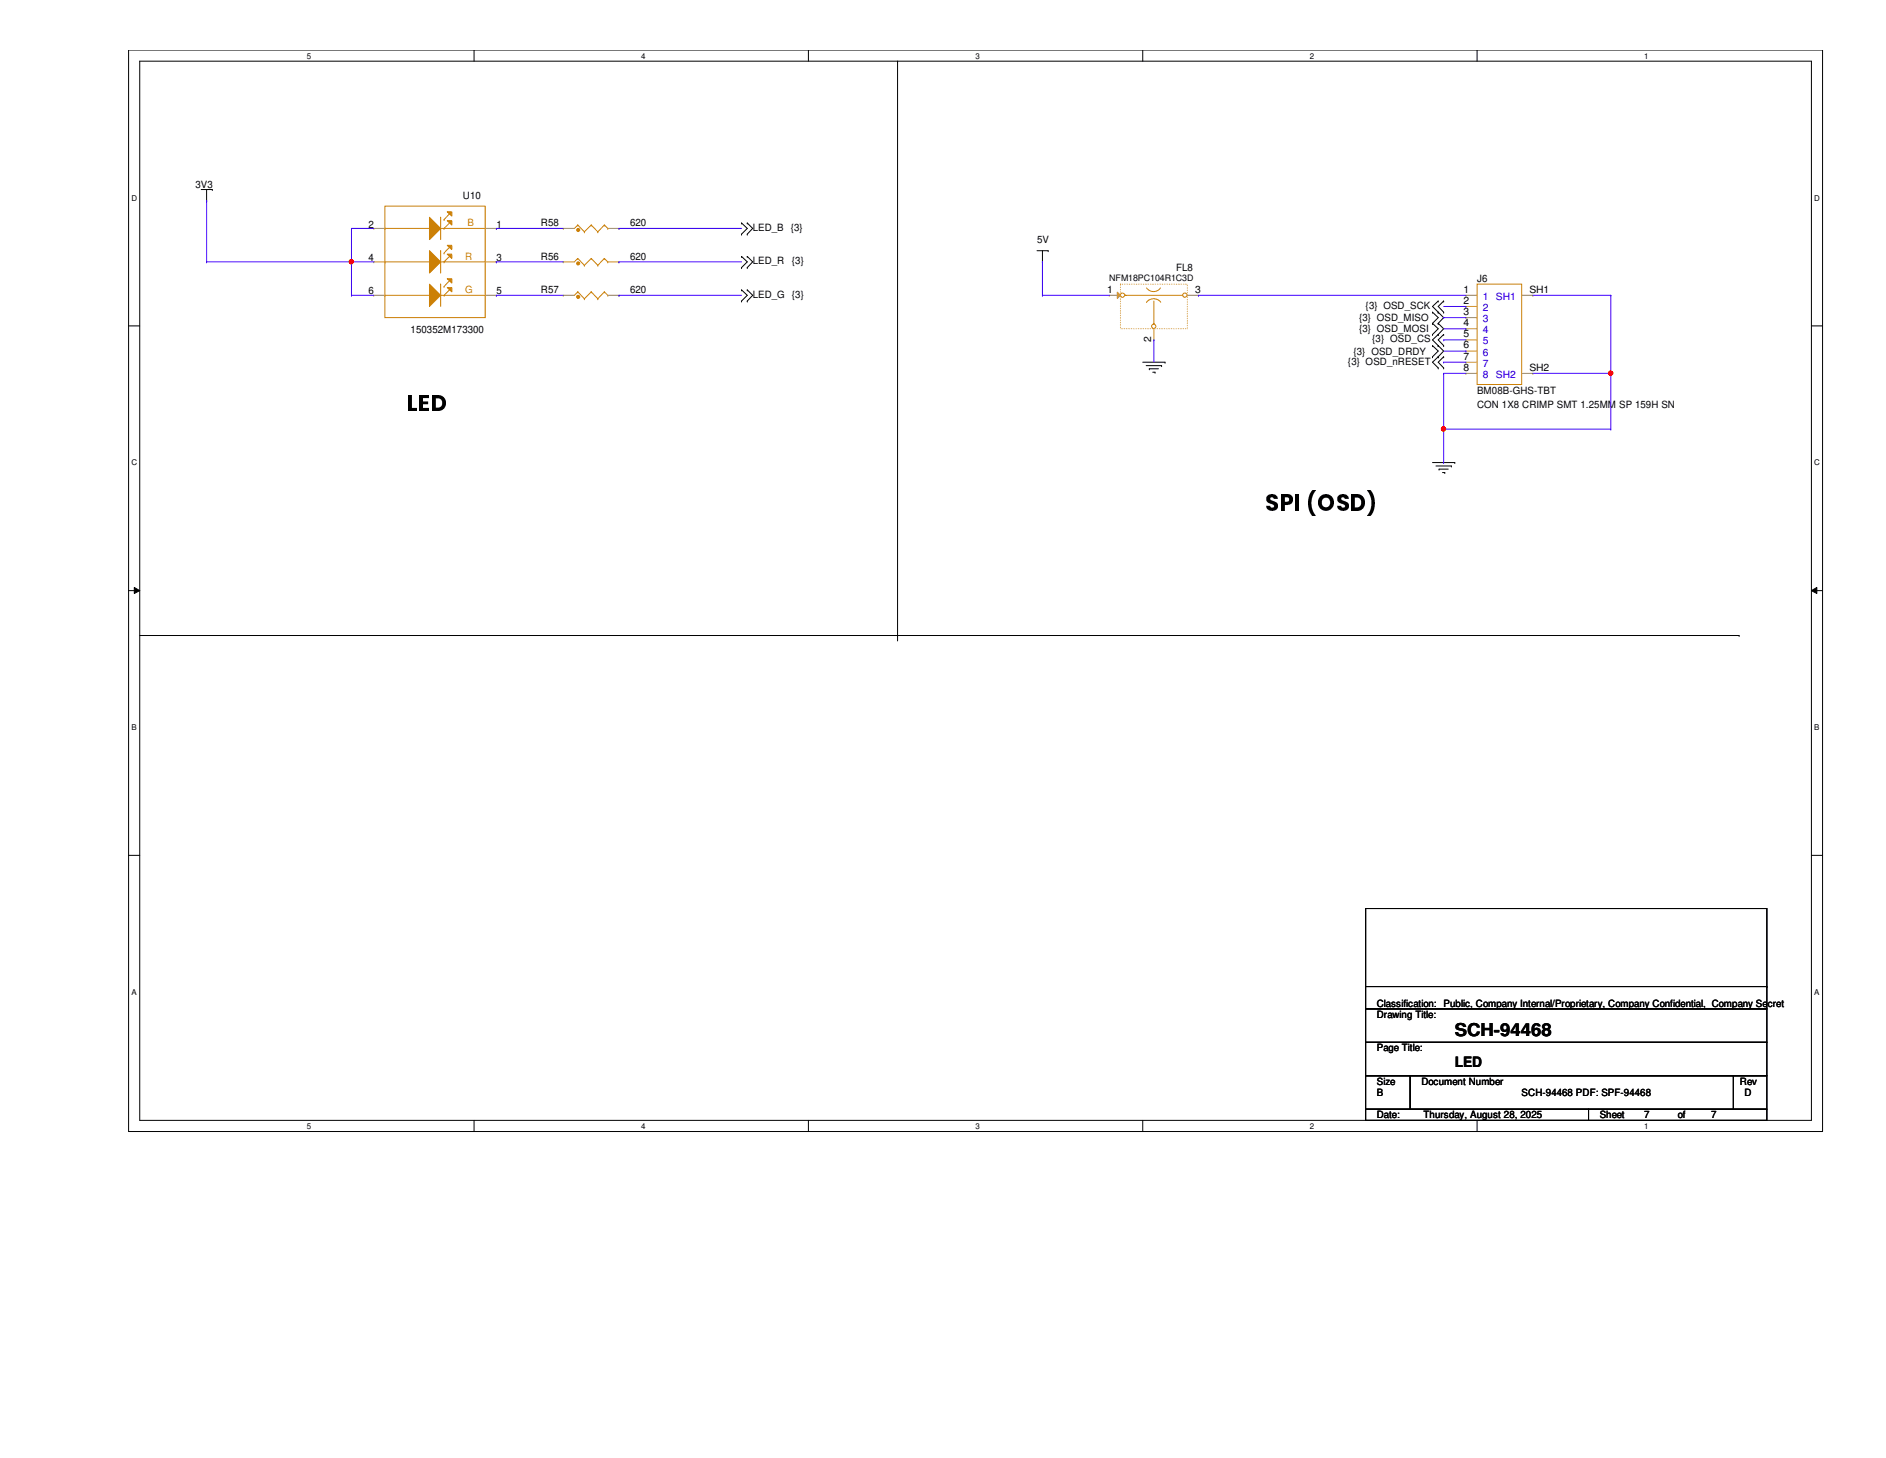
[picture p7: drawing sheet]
<svg xmlns="http://www.w3.org/2000/svg" width="279mm" height="216mm" viewBox="0 0 279 216" stroke-linecap="round" stroke-linejoin="round" font-family="sans-serif">
<path d="M19.1 7.4h250.9v160.2h-250.9zM20.7 9.1h247.7v156.8h-247.7z" fill="none" stroke="#000" stroke-width=".15"/>
<g fill="#fff">
<path d="M45.5 7.6h.6v1.3h-.6z"/>
<path d="M45.5 166.1h.6v1.3h-.6z"/>
</g>
<path d="M70.2 7.4v1.7M70.2 165.9v1.7" fill="none" stroke="#000" stroke-width=".15"/>
<g fill="#fff">
<path d="M95 7.6h.6v1.3h-.6z"/>
<path d="M95 166.1h.6v1.3h-.6z"/>
</g>
<path d="M119.8 7.4v1.7M119.8 165.9v1.7" fill="none" stroke="#000" stroke-width=".15"/>
<g fill="#fff">
<path d="M144.5 7.6h.6v1.3h-.6z"/>
<path d="M144.5 166.1h.6v1.3h-.6z"/>
</g>
<path d="M169.3 7.4v1.7M169.3 165.9v1.7" fill="none" stroke="#000" stroke-width=".15"/>
<g fill="#fff">
<path d="M194.1 7.6h.5v1.3h-.5z"/>
<path d="M194.1 166.1h.5v1.3h-.5z"/>
</g>
<path d="M218.8 7.4v1.7M218.8 165.9v1.7" fill="none" stroke="#000" stroke-width=".15"/>
<g fill="#fff">
<path d="M243.6 7.6h.6v1.3h-.6z"/>
<path d="M243.6 166.1h.6v1.3h-.6z"/>
<path d="M19.5 28.7h.8v1.3h-.8z"/>
<path d="M268.8 28.7h.8v1.3h-.8z"/>
<path d="M19.5 67.9h.8v1.3h-.8z"/>
<path d="M268.8 67.9h.8v1.3h-.8z"/>
</g>
<path d="M19.1 48.3h1.6M268.4 48.3h1.6" fill="none" stroke="#000" stroke-width=".15"/>
<g fill="#fff">
<path d="M19.5 107.1h.7v1.3h-.7z"/>
<path d="M268.8 107.1h.7v1.3h-.7z"/>
</g>
<path d="M19.1 87.5h1.6M19.9 87l.8 .5-.8 .4zM268.4 87.5l.8-.5v.9zM268.4 87.5h1.6" fill="none" stroke="#000" stroke-width=".15"/>
<path d="M19.9 87l.8 .5-.8 .4zM268.4 87.5l.8-.5v.9z" fill="#000"/>
<g fill="#fff">
<path d="M19.5 146.3h.7v1.3h-.7z"/>
<path d="M268.8 146.3h.7v1.3h-.7z"/>
</g>
<g fill="none" stroke="#000" stroke-width=".15">
<path d="M133 9.1h.1M133 9.1v85.8M29.8 28.1h1.7M30.6 29.7h.1M30.6 28.1v1.6M31.5 28.1h.1M109.9 34.7h.1M109.9 33h.1M109.9 39.6h.1M109.9 38h.1M109.9 33l.8 .8-.8 .9M109.9 38l.8 .8-.8 .8"/>
<path d="M110.7 34.7h.1M110.7 33h.1M110.7 39.6h.1M110.7 38h.1M110.7 33l.8 .8-.8 .9M110.7 38l.8 .8-.8 .8M153.6 37.1h1.7M154.4 38.8h.1M154.4 37.1v1.7M155.3 37.1h.1M109.9 44.6h.1M109.9 42.9h.1"/>
<path d="M109.9 42.9l.8 .8-.8 .9M110.7 44.6h.1M110.7 42.9h.1M110.7 42.9l.8 .8-.8 .9M169.3 53.6h3.3M169.8 54.1h2.3M170.3 54.6h.1M170.3 54.6h1.3M170.8 55.1h.3M171.1 55.1h.1M172.1 54.1h.1M172.6 53.6h.1"/>
<path d="M212.2 49.5h.1M212.2 47.9h.1M212.2 46.2h.1M212.2 52.8h.1M212.2 51.2h.1M212.2 47.9l.9 .8-.9 .8M212.2 46.2l.9 .8-.9 .9M212.2 51.2l.9 .8-.9 .8M213.1 51.2h.1M213.1 49.5h.1M213.1 46.2h.1M213.1 44.6h.1"/>
<path d="M213.1 47.9h.1M213.1 52.8h.1M213.1 54.5h.1M213.1 49.5l-.9 .8 1.7 1.7-.8 .8M213.1 44.6l-.9 .8 1.7 1.6-.8 .9M213.1 47.9l.8 .8-.8 .8M213.1 52.8l-.9 .8 .9 .9M213.9 51.2h.1M213.9 49.5h.1M213.9 46.2h.1M213.9 44.6h.1M213.9 54.5h.1"/>
<path d="M213.9 52.8h.1M213.9 49.5l-.8 .8 .8 .9M213.9 44.6l-.8 .8 .8 .8M213.9 52.8l-.8 .8 .8 .9M212.2 68.5h3.3M212.7 69h2.3M213.2 69.5h.1M213.2 69.5h1.3M213.7 70h.3M214 70h.1M215 69h.1M215.5 68.5h.1"/>
<path d="M20.7 94.1h236.9M257.6 94.1h.1M19.1 126.7h1.6M202.3 134.5h59.4v14.9h-59.4zM268.4 126.7h1.6M202.3 149.4h59.4v4.9h-59.4zM202.3 154.3h59.4v5h-59.4zM202.3 159.3h6.6v5h-6.6zM202.3 146.1h59.4M208.9 159.3h47.9v5h-47.9zM256.8 159.3h4.9v5h-4.9zM261.7 146.1h.1"/>
<path d="M202.3 164.3h33v1.6h-33zM235.3 164.3h26.4v1.6h-26.4z"/>
</g>
<g fill="none" stroke="#cc8006" stroke-width=".15">
<path d="M57 30.5h14.9v16.5h-14.9zM57 38.8h.1M57 33.8h.1M57 38.8h6.6M57 33.8h6.6M65.3 37.1h.1M65.3 32.2h.1M65.3 38.8h.1M65.3 33.8h.1M65.3 32.2v3.3M65.3 37.1v3.3M65.3 38.8h6.6"/>
<path d="M65.3 33.8h6.6M65.8 33.8h.1M65.8 32.5h.1M65.8 38.8h.1M65.8 37.5h.1M66.6 33l-.8 .8M66.6 31.7l-.8 .8M66.6 38l-.8 .8M66.6 36.6l-.8 .9M57 43.7h.1M57 43.7h6.6M65.3 42.1h.1"/>
<path d="M65.3 43.7h.1M65.3 42.1v3.3M65.3 43.7h6.6M65.8 43.7h.1M65.8 42.4h.1M66.6 42.9l-.8 .8M66.6 41.6l-.8 .8"/>
</g>
<path d="M63.6 37.1l1.7 1.7-1.7 1.6z" fill="#cc8006"/>
<path d="M63.6 37.1l1.7 1.7-1.7 1.6z" fill="none" stroke="#cc8006" stroke-width=".15"/>
<path d="M63.6 32.2l1.7 1.6-1.7 1.7z" fill="#cc8006"/>
<path d="M63.6 32.2l1.7 1.6-1.7 1.7z" fill="none" stroke="#cc8006" stroke-width=".15"/>
<path d="M63.6 42.1l1.7 1.6-1.7 1.7z" fill="#cc8006"/>
<path d="M63.6 42.1l1.7 1.6-1.7 1.7z" fill="none" stroke="#cc8006" stroke-width=".15"/>
<path d="M66.3 32.7h.6v.6z" fill="#cc8006"/>
<path d="M66.3 32.7h.6v.6z" fill="none" stroke="#cc8006" stroke-width=".15"/>
<path d="M66.3 31.4h.6v.6z" fill="#cc8006"/>
<path d="M66.3 31.4h.6v.6z" fill="none" stroke="#cc8006" stroke-width=".15"/>
<path d="M66.3 37.6h.6v.7z" fill="#cc8006"/>
<path d="M66.3 37.6h.6v.7z" fill="none" stroke="#cc8006" stroke-width=".15"/>
<path d="M66.3 36.3h.6v.7z" fill="#cc8006"/>
<path d="M66.3 36.3h.6v.7z" fill="none" stroke="#cc8006" stroke-width=".15"/>
<path d="M66.3 42.6h.6v.6z" fill="#cc8006"/>
<path d="M66.3 42.6h.6v.6z" fill="none" stroke="#cc8006" stroke-width=".15"/>
<path d="M66.3 41.3h.6v.6z" fill="#cc8006"/>
<g fill="none" stroke="#cc8006" stroke-width=".15">
<path d="M66.3 41.3h.6v.6zM85.6 43.2h.1M85.6 43.2l-.5 .5M85.6 43.2l1 1M86.6 44.2h.1M87.6 43.2h.1M87.6 43.2l-1 1M87.6 43.2l1 1M88.6 44.2h.1M89.5 43.2h.1M89.5 43.2l-.9 1M89.5 43.2l.5 .5"/>
<path d="M90 43.7h.1"/>
</g>
<path d="M55.4 33.8h.1M55.4 38.8h.1M55.4 33.8h1.6M55.4 38.8h1.6M71.9 33.8h1.6M71.9 38.8h1.6M73.5 33.8h.1M73.5 38.8h.1M55.4 43.7h.1M55.4 43.7h1.6M71.9 43.7h1.6M73.5 43.7h.1" fill="none" stroke="#a84" stroke-width=".15"/>
<path d="M85.5 43.8h.3l.1 .1-.1 .2-.2 .1-.1-.1z" fill-rule="evenodd" fill="#cc8006"/>
<g fill="none" stroke="#cc8006" stroke-width=".15">
<path d="M85.5 43.8h.3l.1 .1-.1 .2-.2 .1-.1-.1zM166.8 43.7h-.1h8.5M169.8 42.6a1.25 1.25 0 0 0 2.1 0M170.9 44.6v3.4v-.1M172 44.7a1.32 1.32 0 0 0-2.2 .1M218.8 42.1h6.6v14.8h-6.6z"/>
<circle cx="166.3" cy="43.7" r=".32"/>
<circle cx="170.9" cy="48.3" r=".32"/>
<circle cx="175.5" cy="43.7" r=".32"/>
</g>
<g fill="none" stroke="#a84" stroke-width=".15">
<path d="M83.4 43.7h.1M83.4 43.7h1.7M90 43.7h1.7M91.7 43.7h.1M217.2 43.7h.1M217.2 45.4h.1M217.2 47h.1M217.2 48.7h.1M217.2 50.3h.1M217.2 52h.1M217.2 53.6h.1M217.2 55.3h.1"/>
<path d="M217.2 43.7h1.6M217.2 45.4h1.6M217.2 47h1.6M217.2 48.7h1.6M217.2 50.3h1.6M217.2 52h1.6M217.2 53.6h1.6M217.2 55.3h1.6M225.4 43.7h1.7M225.4 55.3h1.7M227.1 43.7h.1M227.1 55.3h.1"/>
</g>
<path d="M166 42.1h9.9v6.6h-9.9z" fill="none" stroke="#cc8006" stroke-width=".15" stroke-dasharray="0 .3"/>
<path d="M165.5 43.3l.5 .4-.5 .5z" fill="#a84"/>
<path d="M164.3 43.7h.1M164.3 43.7h1.7M165.5 43.3l.5 .4-.5 .5zM170.9 50.3h.1M170.9 48.7v1.6M175.9 43.7h1.6M177.5 43.7h.1" fill="none" stroke="#a84" stroke-width=".15"/>
<path d="M85.6 33.3h.1M85.6 33.3l-.5 .5M85.6 33.3l1 1M86.6 34.3h.1M87.6 33.3h.1M87.6 33.3l-1 1M87.6 33.3l1 1M88.6 34.3h.1M89.5 33.3h.1M89.5 33.3l-.9 1M89.5 33.3l.5 .5M90 33.8h.1" fill="none" stroke="#cc8006" stroke-width=".15"/>
<path d="M85.5 33.9h.3l.1 .1-.1 .2-.2 .1-.1-.1z" fill-rule="evenodd" fill="#cc8006"/>
<g fill="none" stroke="#cc8006" stroke-width=".15">
<path d="M85.5 33.9h.3l.1 .1-.1 .2-.2 .1-.1-.1zM85.6 38.3h.1M85.6 38.3l-.5 .5M85.6 38.3l1 1M86.6 39.3h.1M87.6 38.3h.1M87.6 38.3l-1 1M87.6 38.3l1 1M88.6 39.3h.1M89.5 38.3h.1M89.5 38.3l-.9 1M89.5 38.3l.5 .5"/>
<path d="M90 38.8h.1"/>
</g>
<path d="M83.4 33.8h.1M83.4 33.8h1.7M90 33.8h1.7M91.7 33.8h.1" fill="none" stroke="#a84" stroke-width=".15"/>
<path d="M85.5 38.8h.3l.1 .2-.1 .2h-.2h-.1z" fill-rule="evenodd" fill="#cc8006"/>
<path d="M85.5 38.8h.3l.1 .2-.1 .2h-.2h-.1z" fill="none" stroke="#cc8006" stroke-width=".15"/>
<path d="M83.4 38.8h.1M83.4 38.8h1.7M90 38.8h1.7M91.7 38.8h.1" fill="none" stroke="#a84" stroke-width=".15"/>
<path d="M30.6 29.7h.1M30.6 38.8h.1M30.6 29.7v9.1M30.6 38.8h21.5" fill="none" stroke="#4200ff" stroke-width=".15"/>
<circle cx="52" cy="38.8" r=".32" fill="#f00"/>
<circle cx="52" cy="38.8" r=".32" fill="none" stroke="#f00" stroke-width=".15"/>
<g fill="none" stroke="#4200ff" stroke-width=".15">
<path d="M52.1 33.8h.1M52.1 38.8h.1M52.1 33.8h3.3M52.1 33.8v9.9M52.1 38.8h3.3M154.4 38.8h.1M154.4 38.8v4.9M52.1 43.7h.1M52.1 43.7h3.3M154.4 43.7h.1M154.4 43.7h9.9M170.9 50.3h.1"/>
<path d="M170.9 50.3v3.3M177.5 43.7h.1M177.5 43.7h39.7M213.9 47h.1M213.9 50.3h.1M213.9 53.6h.1M213.9 55.3h.1M213.9 55.3v8.2M213.9 45.4h3.3M213.9 47h3.3M213.9 48.7h3.3M213.9 50.3h3.3"/>
<path d="M213.9 52h3.3M213.9 53.6h3.3M213.9 55.3h3.3M217.2 45.4h.1M217.2 48.7h.1M217.2 52h.1M227.1 43.7h11.5M238.6 43.7h.1M238.6 55.3h.1M238.6 43.7v11.6M213.9 63.5h.1"/>
</g>
<circle cx="238.6" cy="55.3" r=".32" fill="#f00"/>
<circle cx="238.6" cy="55.3" r=".32" fill="none" stroke="#f00" stroke-width=".15"/>
<path d="M227.1 55.3h11.5M238.6 55.3h.1M238.6 55.3v8.2M213.9 63.5h.1M213.9 63.5h24.7M238.6 63.5h.1" fill="none" stroke="#4200ff" stroke-width=".15"/>
<circle cx="213.8" cy="63.5" r=".32" fill="#f00"/>
<circle cx="213.8" cy="63.5" r=".32" fill="none" stroke="#f00" stroke-width=".15"/>
<g fill="none" stroke="#4200ff" stroke-width=".15">
<path d="M73.5 33.8h.1M73.5 38.8h.1M73.5 33.8h9.9M73.5 38.8h9.9M91.7 33.8h.1M91.7 38.8h.1M91.7 33.8h18.2M91.7 38.8h18.2M73.5 43.7h.1M73.5 43.7h9.9M91.7 43.7h.1M91.7 43.7h18.2"/>
<path d="M213.9 68.5h.1M213.9 63.5v5"/>
</g>
<circle cx="52" cy="38.8" r=".32" fill="#f00"/>
<circle cx="52" cy="38.8" r=".32" fill="none" stroke="#f00" stroke-width=".15"/>
<circle cx="238.6" cy="55.3" r=".32" fill="#f00"/>
<circle cx="238.6" cy="55.3" r=".32" fill="none" stroke="#f00" stroke-width=".15"/>
<circle cx="213.8" cy="63.5" r=".32" fill="#f00"/>
<circle cx="213.8" cy="63.5" r=".32" fill="none" stroke="#f00" stroke-width=".15"/>
<g font-size="3.4">
<text x="60.3" y="60.8">LED</text>
<text x="187.5" y="75.7">SPI (OSD)</text>
</g>
<text font-size="2.6" x="215.5" y="153.5">SCH-94468</text>
<text font-size="2.1" x="215.5" y="158">LED</text>
<g font-size="1.5">
<text x="29" y="27.8">3V3</text>
<text x="68.6" y="29.4">U10</text>
<text x="54.6" y="33.7">2</text>
<text x="73.5" y="33.7">1</text>
<text x="80.1" y="33.5">R58</text>
<text x="93.3" y="33.5">620</text>
<text x="111.5" y="34.2">LED_B {3}</text>
<text x="54.6" y="38.6">4</text>
<text x="73.5" y="38.6">3</text>
<text x="80.1" y="38.5">R56</text>
<text x="93.3" y="38.5">620</text>
<text x="111.5" y="39.2">LED_R</text>
<text x="117.3" y="39.2">{3}</text>
<text x="153.6" y="36">5V</text>
<text x="174.2" y="40.1">FL8</text>
<text x="218.8" y="41.8">J6</text>
<text x="54.6" y="43.6">6</text>
<text x="73.5" y="43.6">5</text>
<text x="80.1" y="43.4">R57</text>
<text x="93.3" y="43.4">620</text>
<text x="111.5" y="44.1">LED_G</text>
<text x="117.3" y="44.1">{3}</text>
<text x="164" y="43.3">1</text>
<text x="177" y="43.3">3</text>
<text x="201.3" y="47.6">{3} OSD_MISO</text>
<text x="202.3" y="45.8">{3} OSD_SCK</text>
<text x="216.8" y="43.3">1</text>
<text x="216.8" y="45">2</text>
<text x="216.8" y="46.7">3</text>
<text x="226.6" y="43.3">SH1</text>
<text x="60.8" y="49.4">150352M173300</text>
<text x="170.6" y="50.7" transform="rotate(-90 170.6 50.7)">2</text>
<text x="200.5" y="52.5">{3} OSD_DRDY</text>
<text x="201.3" y="49.2">{3} OSD_MOSI</text>
<text x="203.3" y="50.7">{3} OSD_CS</text>
<text x="216.8" y="48.3">4</text>
<text x="216.8" y="50">5</text>
<text x="216.8" y="51.6">6</text>
<text x="216.8" y="53.3">7</text>
<text x="199.7" y="54">{3} OSD_nRESET</text>
<text x="216.8" y="54.9">8</text>
<text x="218.8" y="58.3">BM08B-GHS-TBT</text>
<text x="226.6" y="54.9">SH2</text>
<text x="218.8" y="60.5">CON 1X8 CRIMP SMT 1.25MM SP 159H SN</text>
<text x="204" y="149.1">Classification:</text>
<text x="213.9" y="149.1">Public, Company Internal/Proprietary, Company Confidential, Company Secret</text>
<text x="204" y="150.7">Drawing Title:</text>
<text x="204" y="155.7">Page Title:</text>
<text x="204" y="160.7">Size</text>
<text x="210.6" y="160.7">Document Number</text>
<text x="257.8" y="160.7">Rev</text>
<text x="204" y="165.6">Date:</text>
<text x="204" y="162.3">B</text>
<text x="210.9" y="165.6">Thursday, August 28, 2025</text>
<text x="225.4" y="162.3">SCH-94468 PDF: SPF-94468</text>
<text x="237" y="165.6">Sheet</text>
<text x="243.6" y="165.6">7</text>
<text x="248.5" y="165.6">of</text>
<text x="253.5" y="165.6">7</text>
<text x="258.4" y="162.3">D</text>
</g>
<g font-size="1.5" fill="#cc8006">
<text x="69.3" y="33.5">B</text>
<text x="68.9" y="38.5">R</text>
<text x="68.9" y="43.4">G</text>
</g>
<g font-size="1.5" fill="#00c">
<text x="219.7" y="44.4">1</text>
<text x="219.7" y="46.1">2</text>
<text x="219.7" y="47.7">3</text>
<text x="221.6" y="44.4">SH1</text>
<text x="219.7" y="49.4">4</text>
<text x="219.7" y="51">5</text>
<text x="219.7" y="52.7">6</text>
<text x="219.7" y="54.3">7</text>
<text x="219.7" y="56">8</text>
<text x="221.6" y="56">SH2</text>
</g>
<text font-size="1.3" x="164.3" y="41.6">NFM18PC104R1C3D</text>
<g font-size="1.2">
<text x="45.5" y="8.7">5</text>
<text x="95" y="8.7">4</text>
<text x="144.5" y="8.7">3</text>
<text x="194.1" y="8.7">2</text>
<text x="243.6" y="8.7">1</text>
<text x="19.5" y="29.7">D</text>
<text x="268.8" y="29.7">D</text>
<text x="19.5" y="68.9">C</text>
<text x="268.8" y="68.9">C</text>
<text x="19.5" y="108.1">B</text>
<text x="268.8" y="108.1">B</text>
<text x="19.5" y="147.3">A</text>
<text x="268.8" y="147.3">A</text>
<text x="45.5" y="167.2">5</text>
<text x="95" y="167.2">4</text>
<text x="144.5" y="167.2">3</text>
<text x="194.1" y="167.2">2</text>
<text x="243.6" y="167.2">1</text>
</g>
</svg>
